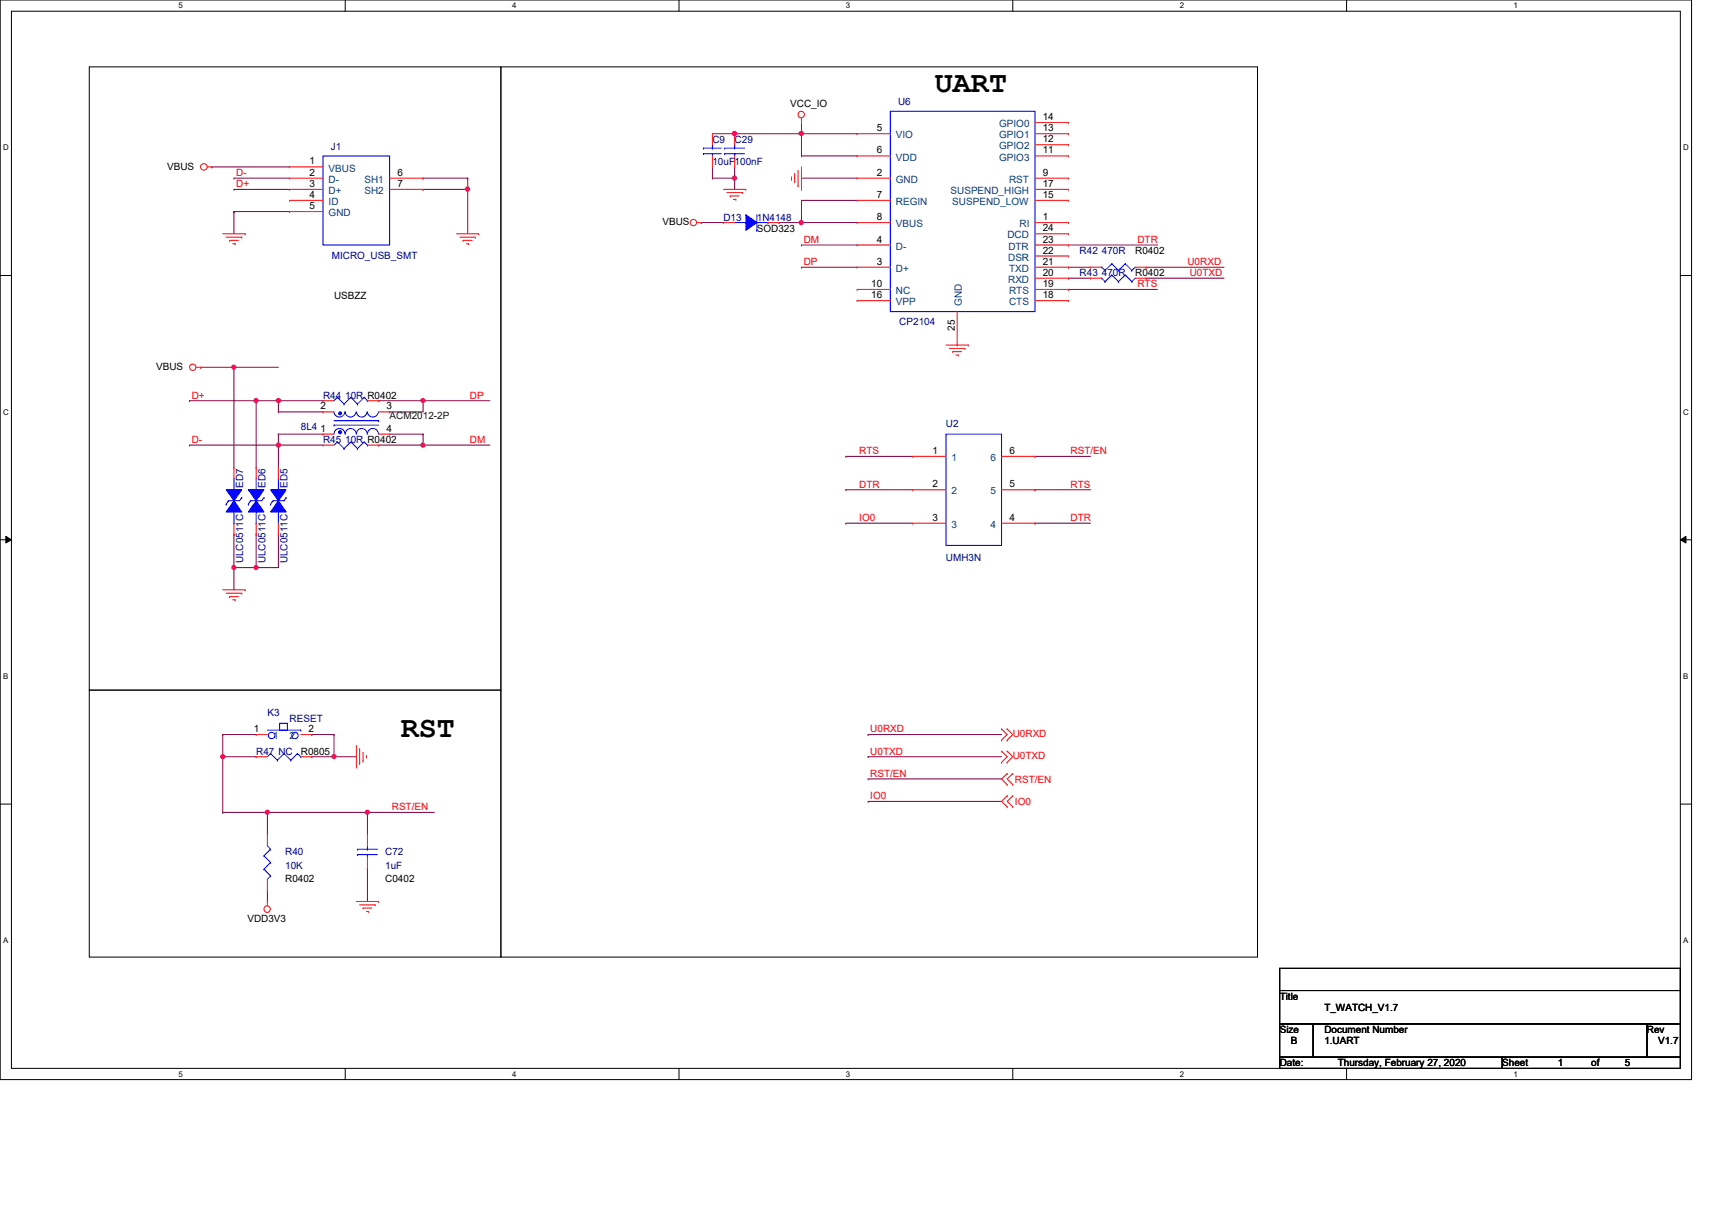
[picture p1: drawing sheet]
<svg xmlns="http://www.w3.org/2000/svg" width="297mm" height="210mm" viewBox="0 0 297 210" stroke-linecap="round" stroke-linejoin="round" font-family="sans-serif">
<path d="M0 0h293.5v187.3h-293.5zM2 1.9h289.5v183.4h-289.5z" fill="none" stroke="#000" stroke-width=".17"/>
<g fill="#fff">
<path d="M30.9 .2h.8v1.5h-.8z"/>
<path d="M30.9 185.5h.8v1.6h-.8z"/>
</g>
<path d="M59.9 0v1.9M59.9 185.3v2" fill="none" stroke="#000" stroke-width=".17"/>
<g fill="#fff">
<path d="M88.9 .2h.7v1.5h-.7z"/>
<path d="M88.9 185.5h.7v1.6h-.7z"/>
</g>
<path d="M117.8 0v1.9M117.8 185.3v2" fill="none" stroke="#000" stroke-width=".17"/>
<g fill="#fff">
<path d="M146.8 .2h.7v1.5h-.7z"/>
<path d="M146.8 185.5h.7v1.6h-.7z"/>
</g>
<path d="M175.7 0v1.9M175.7 185.3v2" fill="none" stroke="#000" stroke-width=".17"/>
<g fill="#fff">
<path d="M204.7 .2h.7v1.5h-.7z"/>
<path d="M204.7 185.5h.7v1.6h-.7z"/>
</g>
<path d="M233.6 0v1.9M233.6 185.3v2" fill="none" stroke="#000" stroke-width=".17"/>
<g fill="#fff">
<path d="M262.6 .2h.8v1.5h-.8z"/>
<path d="M262.6 185.5h.8v1.6h-.8z"/>
<path d="M.5 24.8h1v1.6h-1z"/>
<path d="M292.1 24.8h.9v1.6h-.9z"/>
<path d="M.5 70.7h1v1.5h-1z"/>
<path d="M292.1 70.7h.9v1.5h-.9z"/>
</g>
<path d="M0 47.8h2M291.5 47.8h2" fill="none" stroke="#000" stroke-width=".17"/>
<g fill="#fff">
<path d="M.5 116.5h.9v1.6h-.9z"/>
<path d="M292.1 116.5h.8v1.6h-.8z"/>
</g>
<path d="M0 93.6h2M1 93l1 .6-1 .6zM291.5 93.6l1-.6v1.2zM291.5 93.6h2" fill="none" stroke="#000" stroke-width=".17"/>
<path d="M1 93l1 .6-1 .6zM291.5 93.6l1-.6v1.2z" fill="#000"/>
<g fill="#fff">
<path d="M.5 162.4h.9v1.5h-.9z"/>
<path d="M292.1 162.4h.8v1.5h-.8z"/>
</g>
<path d="M15.5 11.6h71.4v108.1h-71.4zM86.9 11.6h131.3v154.4h-131.3zM15.5 119.7h71.4v46.3h-71.4zM0 139.5h2M291.5 139.5h2" fill="none" stroke="#000" stroke-width=".17"/>
<path d="M139.1 38.6h.1M139.1 38.6h9.6M185.4 46.4h.1M185.4 46.4h3.8" fill="none" stroke="#7f003f" stroke-width=".17"/>
<circle cx="139" cy="38.6" r=".38" fill="#f0f"/>
<circle cx="139" cy="38.6" r=".38" fill="none" stroke="#f0f" stroke-width=".17"/>
<g fill="none" stroke="#7f003f" stroke-width=".17">
<path d="M139.1 34.8h.1M139.1 21.3h.1M139.1 30.9h.1M139.1 27.1h.1M139.1 23.2h.1M139.1 34.8h9.6M139.1 21.3v5.8M139.1 30.9h9.6M139.1 27.1h9.6M139.1 23.2h9.6M139.1 42.5h.1M139.1 46.4h.1"/>
<path d="M139.1 42.5h9.6M139.1 46.4h9.6M185.4 48.3h.1M185.4 42.5h.1M185.4 50.2h.1M185.4 42.5h15.4M185.4 48.3h3.8M185.4 50.2h15.4"/>
</g>
<circle cx="139" cy="23.2" r=".38" fill="#f0f"/>
<circle cx="139" cy="23.2" r=".38" fill="none" stroke="#f0f" stroke-width=".17"/>
<path d="M127.5 23.2h.1M127.5 23.2h11.6" fill="none" stroke="#7f003f" stroke-width=".17"/>
<circle cx="127.4" cy="23.2" r=".38" fill="#f0f"/>
<circle cx="127.4" cy="23.2" r=".38" fill="none" stroke="#f0f" stroke-width=".17"/>
<path d="M127.5 30.9h.1M127.5 30.9v2" fill="none" stroke="#7f003f" stroke-width=".17"/>
<circle cx="127.4" cy="30.9" r=".37" fill="#f0f"/>
<circle cx="127.4" cy="30.9" r=".37" fill="none" stroke="#f0f" stroke-width=".17"/>
<g fill="none" stroke="#7f003f" stroke-width=".17">
<path d="M121.7 38.6h.1M121.7 38.6h3.8M198.9 46.4h.1M198.9 48.3h.1M198.9 46.4h13.5M198.9 48.3h13.5M48.3 69.5h.1M48.3 69.5h7.7M146.8 79.2h.1M146.8 79.2h11.6M179.6 79.2h.1M179.6 79.2h9.6"/>
<path d="M146.8 90.8h.1M146.8 85h.1M146.8 90.8h11.6M146.8 85h11.6M179.6 90.8h.1M179.6 85h.1M179.6 90.8h9.6M179.6 85h9.6M150.6 139h.1M150.6 135.1h.1M150.6 131.3h.1M150.6 127.4h.1"/>
<path d="M150.6 139h23.2M150.6 135.1h23.2M150.6 131.3h23.2M150.6 127.4h23.2"/>
</g>
<circle cx="48.3" cy="69.5" r=".37" fill="#f0f"/>
<circle cx="48.3" cy="69.5" r=".37" fill="none" stroke="#f0f" stroke-width=".17"/>
<path d="M73.4 77.2h.1M73.4 77.2h11.6" fill="none" stroke="#7f003f" stroke-width=".17"/>
<circle cx="73.4" cy="77.2" r=".38" fill="#f0f"/>
<circle cx="73.4" cy="77.2" r=".38" fill="none" stroke="#f0f" stroke-width=".17"/>
<path d="M73.4 69.5h.1M73.4 69.5h11.6" fill="none" stroke="#7f003f" stroke-width=".17"/>
<circle cx="73.4" cy="69.5" r=".37" fill="#f0f"/>
<circle cx="73.4" cy="69.5" r=".37" fill="none" stroke="#f0f" stroke-width=".17"/>
<g fill="none" stroke="#7f003f" stroke-width=".17">
<path d="M48.3 71.5h.1M48.3 75.3h.1M48.3 77.2h.1M48.3 71.5h7.7M48.3 75.3h7.7M48.3 77.2h7.7M65.7 69.5h.1M65.7 69.5h7.7M67.6 71.5h.1M67.6 75.3h.1M67.6 75.3h5.8M73.4 69.5h.1"/>
<path d="M73.4 75.3h.1M73.4 69.5v2h-5.8M73.4 75.3v1.9"/>
</g>
<circle cx="48.3" cy="77.2" r=".38" fill="#f0f"/>
<circle cx="48.3" cy="77.2" r=".38" fill="none" stroke="#f0f" stroke-width=".17"/>
<path d="M32.9 77.2h.1M44.4 69.5h.1M44.4 69.5h3.9M48.3 69.5h.1M48.3 75.3h.1M48.3 75.3v1.9h-15.4M48.3 69.5v2M65.7 77.2h.1M65.7 77.2h7.7" fill="none" stroke="#7f003f" stroke-width=".17"/>
<circle cx="44.4" cy="69.5" r=".37" fill="#f0f"/>
<circle cx="44.4" cy="69.5" r=".37" fill="none" stroke="#f0f" stroke-width=".17"/>
<path d="M46.4 154.4h.1M46.4 154.4v2M63.8 150.6h.1M63.8 140.9h.1M63.8 150.6v5.8M63.8 140.9h11.5" fill="none" stroke="#7f003f" stroke-width=".17"/>
<circle cx="63.7" cy="140.9" r=".37" fill="#f0f"/>
<circle cx="63.7" cy="140.9" r=".37" fill="none" stroke="#f0f" stroke-width=".17"/>
<path d="M38.6 131.3h.1M38.6 131.3v9.6M38.6 140.9h.1M38.6 140.9h25.2M46.4 140.9h.1M46.4 140.9v3.9M63.8 140.9h.1M63.8 140.9v3.9" fill="none" stroke="#7f003f" stroke-width=".17"/>
<circle cx="46.4" cy="140.9" r=".37" fill="#f0f"/>
<circle cx="46.4" cy="140.9" r=".37" fill="none" stroke="#f0f" stroke-width=".17"/>
<path d="M38.6 131.3h.1M38.6 131.3h5.8" fill="none" stroke="#7f003f" stroke-width=".17"/>
<circle cx="38.7" cy="131.2" r=".37" fill="#f0f"/>
<circle cx="38.7" cy="131.2" r=".37" fill="none" stroke="#f0f" stroke-width=".17"/>
<path d="M58 131.3h.1M58 131.3h3.8" fill="none" stroke="#7f003f" stroke-width=".17"/>
<circle cx="58" cy="131.2" r=".37" fill="#f0f"/>
<circle cx="58" cy="131.2" r=".37" fill="none" stroke="#f0f" stroke-width=".17"/>
<g fill="none" stroke="#7f003f" stroke-width=".17">
<path d="M73.4 30.9h.1M73.4 32.9h.1M73.4 30.9h7.7M73.4 32.9h7.7M81.1 32.9h.1M81.1 32.9v7.7M38.6 127.4h.1M38.6 127.4h5.8M54.1 127.4h.1M54.1 131.3h.1M54.1 127.4h3.9M58 127.4h.1"/>
<path d="M58 127.4v3.9h-3.9"/>
</g>
<circle cx="81.1" cy="32.8" r=".38" fill="#f0f"/>
<circle cx="81.1" cy="32.8" r=".38" fill="none" stroke="#f0f" stroke-width=".17"/>
<g fill="none" stroke="#7f003f" stroke-width=".17">
<path d="M36.7 29h.1M36.7 29h13.5M40.6 36.7h.1M40.6 32.9h.1M40.6 30.9h.1M40.6 36.7h9.6M40.6 36.7v3.9M40.6 32.9h9.6M40.6 30.9h9.6M81.1 30.9h.1M81.1 30.9v2M123.6 30.9h.1"/>
<path d="M123.6 30.9h3.9M123.6 23.2h3.9M123.6 29v1.9M127.5 23.2h.1M127.5 30.9h.1M127.5 29h.1M127.5 29v1.9M135.2 38.6h.1M135.2 38.6h3.9M139.1 38.6h.1M139.1 34.8v3.8M40.6 63.7h.1"/>
<path d="M40.6 63.7h7.7"/>
</g>
<circle cx="40.6" cy="63.7" r=".37" fill="#f0f"/>
<circle cx="40.6" cy="63.7" r=".37" fill="none" stroke="#f0f" stroke-width=".17"/>
<path d="M32.9 69.5h.1M32.9 69.5h11.5M34.8 63.7h.1M34.8 63.7h5.8M40.6 63.7h.1M40.6 63.7v17.4M44.4 69.5h.1M44.4 69.5v11.6M48.3 77.2h.1M48.3 77.2v3.9M40.6 98.5h.1M40.6 98.5v3.8" fill="none" stroke="#7f003f" stroke-width=".17"/>
<circle cx="40.6" cy="98.4" r=".37" fill="#f0f"/>
<circle cx="40.6" cy="98.4" r=".37" fill="none" stroke="#f0f" stroke-width=".17"/>
<path d="M40.6 98.5h.1M44.4 92.7h.1M44.4 92.7v5.8h-3.8" fill="none" stroke="#7f003f" stroke-width=".17"/>
<circle cx="44.4" cy="98.4" r=".37" fill="#f0f"/>
<circle cx="44.4" cy="98.4" r=".37" fill="none" stroke="#f0f" stroke-width=".17"/>
<path d="M40.6 92.7h.1M40.6 92.7v5.8M44.4 98.5h.1M48.3 92.7h.1M48.3 92.7v5.8h-3.9M38.6 127.4h.1M38.6 127.4v3.9" fill="none" stroke="#7f003f" stroke-width=".17"/>
<g fill="none" stroke="#f00" stroke-width=".17">
<path d="M36 29h.7M36.7 29h.1M50.2 29h.1M50.2 30.9h.1M50.2 32.9h.1M50.2 34.8h.1M50.2 36.7h.1M50.2 32.9h5.8M50.2 29h5.8M50.2 30.9h5.8M50.2 34.8h5.8M50.2 36.7h5.8"/>
<path d="M67.6 32.9h5.8M67.6 30.9h5.8M73.4 30.9h.1M73.4 32.9h.1M120.9 38.6h.8M121.7 38.6h.1M125.5 32.9h3.9M126.1 33.4h2.7M126.7 34h.1M126.7 34h1.5M127.3 34.6h.4M127.7 34.6h.1"/>
<path d="M128.8 33.4h.1M129.4 32.9h.1M137.3 31.1h.1M137.3 30.7v.4M137.9 30.1h.1M137.9 30.1v1.6M138.5 32.3h.1M138.5 29.5v2.8M139.1 21.3h.1M139.1 32.9h.1M139.1 20.5v.8M139.1 29v3.9"/>
<path d="M38.6 40.6h3.9M39.2 41.1h2.7M39.8 41.7h.1M39.8 41.7h1.6M40.4 42.3h.4M40.8 42.3h.1M41.9 41.1h.1M42.5 40.6h.1M79.2 40.6h3.9M79.8 41.1h2.7M80.3 41.7h.1M80.3 41.7h1.6"/>
<path d="M80.9 42.3h.4M81.3 42.3h.1M82.5 41.1h.1M83.1 40.6h.1M164.1 59.9h3.9M168 59.9h.1M34 63.7h.8M34.8 63.7h.1M164.7 60.5h2.7M165.3 61h.1M165.3 61h1.5M165.9 61.6h.4"/>
<path d="M166.3 61.6h.1M167.4 60.5h.1M38.6 102.3h3.9M39.2 102.9h2.7M39.8 103.5h.1M39.8 103.5h1.6M40.4 104.1h.4M40.8 104.1h.1M41.9 102.9h.1M42.5 102.3h.1M61.8 129.4h.1M61.8 129.4v3.8"/>
<path d="M62.4 129.9h.1M62.4 129.9v2.7M63 132h.1M63 130.5v1.5M63.6 131.1h.1M63.6 131.1v.4M173.8 132.2h.1M173.8 130.3h.1M173.8 128.4h.1M173.8 126.4h.1M173.8 130.3l.9 1-.9 .9M173.8 126.4l.9 1-.9 1"/>
<path d="M174.7 134.2h.1M174.7 136.1h.1M174.7 138h.1M174.7 140h.1M174.7 132.2h.1M174.7 130.3h.1M174.7 128.4h.1M174.7 126.4h.1M174.7 134.2l-.9 .9 .9 1M174.7 138l-.9 1 .9 1M174.7 130.3l1 1-1 .9M174.7 126.4l1 1-1 1"/>
<path d="M175.7 136.1h.1M175.7 134.2h.1M175.7 140h.1M175.7 138h.1M175.7 134.2l-1 .9 1 1M175.7 138l-1 1 1 1M46.4 156.4h.1M46.4 156.4v.7M61.8 156.4h3.9M62.4 157h2.7M63 157.5h.1M63 157.5h1.5"/>
<path d="M63.6 158.1h.4M64 158.1h.1M65.1 157h.1M65.7 156.4h.1"/>
<circle cx="139" cy="19.9" r=".56"/>
<circle cx="35.4" cy="29" r=".56"/>
<circle cx="120.3" cy="38.6" r=".56"/>
<circle cx="33.4" cy="63.7" r=".56"/>
<circle cx="46.3" cy="157.7" r=".56"/>
</g>
<path d="M222 168h69.5v3.8h-69.5zM222 171.8h69.5v5.8h-69.5zM222 177.6h5.8v5.8h-5.8zM227.8 177.6h57.9v5.8h-57.9zM285.7 177.6h5.8v5.8h-5.8zM222 183.4h38.6v1.9h-38.6zM260.6 183.4h30.9v1.9h-30.9z" fill="none" stroke="#000" stroke-width=".17"/>
<path d="M56 27.1h11.6v15.4h-11.6zM127.5 38.6h1.9M129.4 38.6h.1M131.3 40h.1M131.3 37.3v2.7M131.3 38.6h2M133.3 38.6h.1" fill="none" stroke="#00f" stroke-width=".17"/>
<path d="M129.4 37.3l1.9 1.3-1.9 1.4z" fill-rule="evenodd" fill="#00f"/>
<g fill="none" stroke="#00f" stroke-width=".17">
<path d="M129.4 37.3l1.9 1.3-1.9 1.4zM58 75.3a.95 .95 0 0 1 .9-1 .95 .95 0 0 1 1 1M58 73.7h.1M58 73h7.7M58 73.7h7.7M59.9 71.4a.95 .95 0 0 1-1 .9 .95 .95 0 0 1-.9-.8M59.9 75.3a.95 .95 0 0 1 1-1 .95 .95 0 0 1 .9 1M61.8 71.4a.95 .95 0 0 1-.9 .9 .95 .95 0 0 1-1-.8M61.8 75.3a.93 .93 0 0 1 1-1 .93 .93 0 0 1 .9 1M63.7 71.4a.93 .93 0 0 1-.9 .9 .93 .93 0 0 1-1-.8M63.8 75.3a.95 .95 0 0 1 .9-1 .95 .95 0 0 1 1 1M65.7 71.4a.95 .95 0 0 1-1 .9 .95 .95 0 0 1-.9-.8"/>
<path d="M65.7 73h.1"/>
</g>
<path d="M125.5 38.6h.1M125.5 38.6h2M133.3 38.6h1.9M135.2 38.6h.1" fill="none" stroke="#f00" stroke-width=".17"/>
<circle cx="59" cy="75" r=".27" fill="#00f"/>
<circle cx="59" cy="75" r=".27" fill="none" stroke="#00f" stroke-width=".17"/>
<circle cx="59" cy="71.7" r=".26" fill="#00f"/>
<g fill="none" stroke="#00f" stroke-width=".17">
<path d="M47.4 86.9h.1M47.4 86.9h1.9M48.3 85h.1M48.3 90.8h.1M48.3 83v2M48.3 88.8v2"/>
<circle cx="59" cy="71.7" r=".26"/>
</g>
<path d="M56 75.3h.1M56 71.5h.1M56 75.3h2M56 71.5h2M65.7 75.3h1.9M65.7 71.5h1.9M67.6 75.3h.1M67.6 71.5h.1" fill="none" stroke="#f00" stroke-width=".17"/>
<path d="M46.9 85h2.8l-1.4 1.9z" fill-rule="evenodd" fill="#00f"/>
<path d="M46.9 85h2.8l-1.4 1.9zM46.9 87.5h.1M47.4 86.9l-.5 .6M49.7 86.3h.1M49.7 86.3l-.4 .6" fill="none" stroke="#00f" stroke-width=".17"/>
<path d="M48.3 86.9l1.4 1.9h-2.8z" fill-rule="evenodd" fill="#00f"/>
<g fill="none" stroke="#00f" stroke-width=".17">
<path d="M58.5 68.9h.1M58.5 68.9l-.5 .6M58.5 68.9l1.2 1.2M59.7 70.1h.1M60.9 68.9h.1M60.9 68.9l-1.2 1.2M60.9 68.9l1.1 1.2M62 70.1h.1M63.2 68.9h.1M63.2 68.9l-1.2 1.2M63.2 68.9l.6 .6M63.8 69.5h.1"/>
<path d="M43.5 86.9h.1M43.5 86.9h1.9M44.4 85h.1M44.4 90.8h.1M44.4 83v2M44.4 88.8v2M48.3 86.9l1.4 1.9h-2.8zM46.9 130.7h.1M46.9 130.7l-.5 .6M46.9 130.7l1.2 1.2M48.1 131.9h.1M49.3 130.7h.1"/>
<path d="M49.3 130.7l-1.2 1.2M49.3 130.7l1.2 1.2M50.5 131.9h.1M51.6 130.7h.1M51.6 130.7l-1.1 1.2M51.6 130.7l.6 .6M52.2 131.3h.1M45.8 148.5h.1M45.8 150.8h.1M45.8 148.5l1.1 1.1M45.8 150.8l1.1 1.1M46.4 152.5h.1"/>
<path d="M46.4 146.7l.5 .6M46.9 147.3h.1M46.9 149.6h.1M46.9 151.9h.1M46.9 147.3l-1.1 1.2M46.9 149.6l-1.1 1.2M46.9 151.9l-.5 .6"/>
</g>
<g fill="none" stroke="#f00" stroke-width=".17">
<path d="M56 69.5h.1M56 69.5h2M63.8 69.5h1.9M65.7 69.5h.1M48.3 81.1h.1M48.3 92.7h.1M48.3 81.1v1.9M48.3 90.8v1.9M44.4 131.3h.1M44.4 131.3h2M52.2 131.3h1.9M54.1 131.3h.1"/>
<path d="M46.4 144.8h.1M46.4 154.4h.1M46.4 144.8v1.9M46.4 152.5v1.9"/>
</g>
<path d="M43.1 85h2.7l-1.4 1.9z" fill-rule="evenodd" fill="#00f"/>
<path d="M43.1 85h2.7l-1.4 1.9zM43.1 87.5h.1M43.5 86.9l-.4 .6M45.8 86.3h.1M45.8 86.3l-.4 .6" fill="none" stroke="#00f" stroke-width=".17"/>
<path d="M44.4 86.9l1.4 1.9h-2.7z" fill-rule="evenodd" fill="#00f"/>
<g fill="none" stroke="#00f" stroke-width=".17">
<path d="M125.7 25.7h.1M125.7 26.7h.1M125.7 25.7h3.5M125.7 26.7h3.5M127.5 26.7h.1M127.5 25.7h.1M127.5 25.1v.6M127.5 26.7v.4M58.5 76.7h.1M58.5 76.7l-.5 .5M58.5 76.7l1.2 1.1M59.7 77.8h.1"/>
<path d="M60.9 76.7h.1M60.9 76.7l-1.2 1.1M60.9 76.7l1.1 1.1M62 77.8h.1M63.2 76.7h.1M63.2 76.7l-1.2 1.1M63.2 76.7l.6 .5M63.8 77.2h.1M164.1 75.3h9.7v19.3h-9.7zM39.6 86.9h.1M39.6 86.9h2M40.6 85h.1"/>
<path d="M40.6 90.8h.1M40.6 83v2M40.6 88.8v2M44.4 86.9l1.4 1.9h-2.7zM46.4 126.7h5.8M48.5 125.5h1.4v1.2h-1.4zM52.2 126.7h.1M62 147.3h.1M62 148.3h.1M62 147.3h3.5M62 148.3h3.5M63.8 148.3h.1"/>
<path d="M63.8 147.3h.1M63.8 146.7v.6M63.8 148.3v.4"/>
<circle cx="47.1" cy="127.6" r=".56"/>
<circle cx="51.2" cy="127.6" r=".56"/>
</g>
<g fill="none" stroke="#f00" stroke-width=".17">
<path d="M127.5 29h.1M127.5 23.2h.1M127.5 23.2v1.9M127.5 27.1v1.9M56 77.2h.1M56 77.2h2M63.8 77.2h1.9M65.7 77.2h.1M158.4 79.2h.1M158.4 79.2h5.7M173.8 79.2h5.8M179.6 79.2h.1"/>
<path d="M44.4 81.1h.1M44.4 92.7h.1M44.4 81.1v1.9M44.4 90.8v1.9M158.4 85h.1M158.4 90.8h.1M158.4 85h5.7M158.4 90.8h5.7M173.8 85h5.8M173.8 90.8h5.8M179.6 85h.1M179.6 90.8h.1"/>
<path d="M44.4 127.4h.1M44.4 127.4h2M52.2 127.4h1.9M54.1 127.4h.1M63.8 150.6h.1M63.8 144.8h.1M63.8 144.8v1.9M63.8 148.7v1.9"/>
</g>
<path d="M39.2 85h2.7l-1.3 1.9z" fill-rule="evenodd" fill="#00f"/>
<path d="M39.2 85h2.7l-1.3 1.9zM39.2 87.5h.1M39.6 86.9l-.4 .6M41.9 86.3h.1M41.9 86.3l-.3 .6" fill="none" stroke="#00f" stroke-width=".17"/>
<path d="M40.6 86.9l1.3 1.9h-2.7z" fill-rule="evenodd" fill="#00f"/>
<g fill="none" stroke="#00f" stroke-width=".17">
<path d="M154.5 19.3h25.1v34.8h-25.1zM122 25.7h.1M122 26.7h.1M122 25.7h3.1M122 26.7h3.1M123.6 26.7h.1M123.6 25.7h.1M123.6 25.1v.6M123.6 26.7v.4M191.2 46.4h.1M191.2 48.3h.1M191.2 46.4l.5 .5"/>
<path d="M191.2 48.3l.5 .6M191.7 46.9h.1M191.7 48.9h.1M192.9 45.8h.1M192.9 47.7h.1M192.9 45.8l1.2 1.1M192.9 45.8l-1.2 1.1M192.9 47.7l1.2 1.2M192.9 47.7l-1.2 1.2M194.1 46.9h.1M194.1 48.9h.1M195.2 45.8h.1"/>
<path d="M195.2 47.7h.1M195.2 45.8l1.2 1.1M195.2 45.8l-1.1 1.1M195.2 47.7l1.2 1.2M195.2 47.7l-1.1 1.2M196.4 46.9h.1M196.4 48.9h.1M197 46.4l-.6 .5M197 48.3l-.6 .6M40.6 86.9l1.3 1.9h-2.7z"/>
</g>
<g fill="none" stroke="#f00" stroke-width=".17">
<path d="M123.6 29h.1M123.6 23.2h.1M123.6 23.2v1.9M123.6 27.1v1.9M148.7 23.2h.1M148.7 34.8h.1M148.7 27.1h.1M148.7 30.9h.1M148.7 38.6h.1M148.7 23.2h5.8M148.7 34.8h5.8M148.7 27.1h5.8"/>
<path d="M148.7 30.9h5.8M148.7 38.6h5.8M179.6 23.2h5.8M179.6 34.8h5.8M179.6 27.1h5.8M179.6 30.9h5.8M179.6 38.6h5.8M179.6 21.3h5.8M179.6 25.1h5.8M179.6 32.9h5.8M185.4 21.3h.1M185.4 23.2h.1"/>
<path d="M185.4 25.1h.1M185.4 27.1h.1M185.4 30.9h.1M185.4 32.9h.1M185.4 34.8h.1M185.4 38.6h.1M148.7 42.5h.1M148.7 46.4h.1M148.7 52.2h.1M148.7 50.2h.1M148.7 42.5h5.8M148.7 46.4h5.8"/>
<path d="M148.7 52.2h5.8M148.7 50.2h5.8M166.1 59.9h.1M166.1 54.1v5.8M179.6 42.5h5.8M179.6 46.4h5.8M179.6 52.2h5.8M179.6 40.6h5.8M179.6 44.4h5.8M179.6 48.3h5.8M179.6 50.2h5.8M185.4 40.6h.1"/>
<path d="M185.4 42.5h.1M185.4 44.4h.1M185.4 46.4h.1M185.4 48.3h.1M185.4 50.2h.1M185.4 52.2h.1M189.2 46.4h.1M189.2 48.3h.1M189.2 46.4h2M189.2 48.3h2M197 46.4h1.9M197 48.3h1.9"/>
<path d="M198.9 46.4h.1M198.9 48.3h.1M40.6 81.1h.1M40.6 92.7h.1M40.6 81.1v1.9M40.6 90.8v1.9"/>
</g>
<circle cx="139" cy="38.6" r=".38" fill="#f0f"/>
<circle cx="139" cy="38.6" r=".38" fill="none" stroke="#f0f" stroke-width=".17"/>
<circle cx="139" cy="23.2" r=".38" fill="#f0f"/>
<circle cx="139" cy="23.2" r=".38" fill="none" stroke="#f0f" stroke-width=".17"/>
<circle cx="127.4" cy="23.2" r=".38" fill="#f0f"/>
<circle cx="127.4" cy="23.2" r=".38" fill="none" stroke="#f0f" stroke-width=".17"/>
<circle cx="127.4" cy="30.9" r=".37" fill="#f0f"/>
<circle cx="127.4" cy="30.9" r=".37" fill="none" stroke="#f0f" stroke-width=".17"/>
<circle cx="48.3" cy="69.5" r=".37" fill="#f0f"/>
<circle cx="48.3" cy="69.5" r=".37" fill="none" stroke="#f0f" stroke-width=".17"/>
<circle cx="73.4" cy="77.2" r=".38" fill="#f0f"/>
<circle cx="73.4" cy="77.2" r=".38" fill="none" stroke="#f0f" stroke-width=".17"/>
<circle cx="73.4" cy="69.5" r=".37" fill="#f0f"/>
<circle cx="73.4" cy="69.5" r=".37" fill="none" stroke="#f0f" stroke-width=".17"/>
<circle cx="48.3" cy="77.2" r=".38" fill="#f0f"/>
<circle cx="48.3" cy="77.2" r=".38" fill="none" stroke="#f0f" stroke-width=".17"/>
<circle cx="44.4" cy="69.5" r=".37" fill="#f0f"/>
<circle cx="44.4" cy="69.5" r=".37" fill="none" stroke="#f0f" stroke-width=".17"/>
<circle cx="63.7" cy="140.9" r=".37" fill="#f0f"/>
<circle cx="63.7" cy="140.9" r=".37" fill="none" stroke="#f0f" stroke-width=".17"/>
<circle cx="46.4" cy="140.9" r=".37" fill="#f0f"/>
<circle cx="46.4" cy="140.9" r=".37" fill="none" stroke="#f0f" stroke-width=".17"/>
<circle cx="38.7" cy="131.2" r=".37" fill="#f0f"/>
<circle cx="38.7" cy="131.2" r=".37" fill="none" stroke="#f0f" stroke-width=".17"/>
<circle cx="58" cy="131.2" r=".37" fill="#f0f"/>
<circle cx="58" cy="131.2" r=".37" fill="none" stroke="#f0f" stroke-width=".17"/>
<circle cx="81.1" cy="32.8" r=".38" fill="#f0f"/>
<circle cx="81.1" cy="32.8" r=".38" fill="none" stroke="#f0f" stroke-width=".17"/>
<circle cx="40.6" cy="63.7" r=".37" fill="#f0f"/>
<circle cx="40.6" cy="63.7" r=".37" fill="none" stroke="#f0f" stroke-width=".17"/>
<circle cx="40.6" cy="98.4" r=".37" fill="#f0f"/>
<circle cx="40.6" cy="98.4" r=".37" fill="none" stroke="#f0f" stroke-width=".17"/>
<circle cx="44.4" cy="98.4" r=".37" fill="#f0f"/>
<circle cx="44.4" cy="98.4" r=".37" fill="none" stroke="#f0f" stroke-width=".17"/>
<g font-size="5.2">
<text x="162.2" y="16">UART</text>
<text x="69.6" y="127.9">RST</text>
</g>
<g font-size="1.7">
<text x="137.1" y="18.6">VCC_IO</text>
<text x="152.1" y="22.8">5</text>
<text x="180.9" y="20.8">14</text>
<text x="180.9" y="22.8">13</text>
<text x="29" y="29.4">VBUS</text>
<text x="53.7" y="28.5">1</text>
<text x="152.1" y="26.6">6</text>
<text x="180.9" y="24.7">12</text>
<text x="180.9" y="26.6">11</text>
<text x="53.7" y="30.5">2</text>
<text x="53.7" y="32.4">3</text>
<text x="53.7" y="34.3">4</text>
<text x="69" y="30.5">6</text>
<text x="69" y="32.4">7</text>
<text x="152.1" y="34.3">7</text>
<text x="152.1" y="30.5">2</text>
<text x="180.9" y="30.5">9</text>
<text x="180.9" y="32.4">17</text>
<text x="180.9" y="34.3">15</text>
<text x="53.7" y="36.3">5</text>
<text x="114.9" y="39.1">VBUS</text>
<text x="131.3" y="40.2">SOD323</text>
<text x="152.1" y="38.2">8</text>
<text x="180.9" y="38.2">1</text>
<text x="180.9" y="40.1">24</text>
<text x="152.1" y="42.1">4</text>
<text x="152.1" y="45.9">3</text>
<text x="180.9" y="42.1">23</text>
<text x="180.9" y="44">22</text>
<text x="180.9" y="45.9">21</text>
<text x="180.9" y="47.8">20</text>
<text x="197" y="44.1">R0402</text>
<text x="197" y="48">R0402</text>
<text x="58" y="51.8">USBZZ</text>
<text x="151.2" y="51.7">16</text>
<text x="151.2" y="49.8">10</text>
<text x="180.9" y="49.8">19</text>
<text x="180.9" y="51.7">18</text>
<text x="165.6" y="57.4" transform="rotate(-90 165.6 57.4)">25</text>
<text x="27.1" y="64.2">VBUS</text>
<text x="55.6" y="71">2</text>
<text x="67.1" y="71">3</text>
<text x="55.6" y="74.9">1</text>
<text x="67.1" y="74.9">4</text>
<text x="161.8" y="78.7">1</text>
<text x="175.1" y="78.7">6</text>
<text x="161.8" y="84.5">2</text>
<text x="175.1" y="84.5">5</text>
<text x="161.8" y="90.3">3</text>
<text x="175.1" y="90.3">4</text>
<text x="44.1" y="127">1</text>
<text x="52.2" y="131">R0805</text>
<text x="53.5" y="127">2</text>
<text x="49.5" y="153">R0402</text>
<text x="66.8" y="153">C0402</text>
<text x="42.9" y="159.9">VDD3V3</text>
<text x="222" y="173.4">Title</text>
<text x="222" y="179.2">Size</text>
<text x="229.8" y="179.2">Document Number</text>
<text x="229.8" y="175.3">T_WATCH_V1.7</text>
<text x="285.7" y="179.2">Rev</text>
<text x="222" y="185">Date:</text>
<text x="224" y="181.1">B</text>
<text x="229.8" y="181.1">1.UART</text>
<text x="232.1" y="185">Thursday, February 27, 2020</text>
<text x="260.6" y="185">Sheet</text>
<text x="270.3" y="185">1</text>
<text x="276.1" y="185">of</text>
<text x="281.9" y="185">5</text>
<text x="287.7" y="181.1">V1.7</text>
</g>
<g font-size="1.7" fill="#00007f">
<text x="155.8" y="18.2">U6</text>
<text x="57.4" y="26">J1</text>
<text x="123.6" y="24.8">C9</text>
<text x="123.6" y="28.7">10uF100nF</text>
<text x="127.5" y="24.8">C29</text>
<text x="125.5" y="38.3">D13</text>
<text x="131.3" y="38.3">1N4148</text>
<text x="57.6" y="44.9">MICRO_USB_SMT</text>
<text x="187.3" y="44.1">R42 470R</text>
<text x="187.3" y="48">R43 470R</text>
<text x="156" y="56.4">CP2104</text>
<text x="56" y="69.2">R44 10R R0402</text>
<text x="52.2" y="74.6">8L4</text>
<text x="56" y="76.9">R45 10R R0402</text>
<text x="164.1" y="74">U2</text>
<text x="42.2" y="84.6" transform="rotate(-90 42.2 84.6)">ED7</text>
<text x="46.1" y="84.6" transform="rotate(-90 46.1 84.6)">ED6</text>
<text x="49.9" y="84.6" transform="rotate(-90 49.9 84.6)">ED5</text>
<text x="42.2" y="97.7" transform="rotate(-90 42.2 97.7)">ULC0511C</text>
<text x="46.1" y="97.7" transform="rotate(-90 46.1 97.7)">ULC0511C</text>
<text x="49.9" y="97.7" transform="rotate(-90 49.9 97.7)">ULC0511C</text>
<text x="164.1" y="97.4">UMH3N</text>
<text x="46.4" y="124.2">K3</text>
<text x="50.2" y="125.2">RESET</text>
<text x="44.4" y="131">R47 NC</text>
<text x="49.5" y="148.3">R40</text>
<text x="66.8" y="148.3">C72</text>
<text x="49.5" y="150.7">10K</text>
<text x="66.8" y="150.7">1uF</text>
</g>
<g font-size="1.7" fill="#003f7f">
<text x="173.4" y="22.1">GPIO0</text>
<text x="57" y="29.8">VBUS</text>
<text x="155.4" y="24">VIO</text>
<text x="155.4" y="27.9">VDD</text>
<text x="173.4" y="24">GPIO1</text>
<text x="173.4" y="25.9">GPIO2</text>
<text x="173.4" y="27.9">GPIO3</text>
<text x="57" y="31.7">D-</text>
<text x="57" y="33.7">D+</text>
<text x="57" y="35.6">ID</text>
<text x="63.2" y="31.7">SH1</text>
<text x="63.2" y="33.7">SH2</text>
<text x="155.4" y="35.6">REGIN</text>
<text x="155.4" y="31.7">GND</text>
<text x="164.9" y="33.7">SUSPEND_HIGH</text>
<text x="165.2" y="35.6">SUSPEND_LOW</text>
<text x="175.1" y="31.7">RST</text>
<text x="57" y="37.5">GND</text>
<text x="155.4" y="39.4">VBUS</text>
<text x="174.8" y="41.4">DCD</text>
<text x="176.9" y="39.4">RI</text>
<text x="155.4" y="43.3">D-</text>
<text x="155.4" y="47.2">D+</text>
<text x="174.9" y="45.2">DSR</text>
<text x="175" y="43.3">DTR</text>
<text x="175.1" y="47.2">TXD</text>
<text x="155.4" y="53">VPP</text>
<text x="155.4" y="51">NC</text>
<text x="166.9" y="53.1" transform="rotate(-90 166.9 53.1)">GND</text>
<text x="174.9" y="49.1">RXD</text>
<text x="175.1" y="51">RTS</text>
<text x="175.1" y="53">CTS</text>
<text x="165.1" y="80">1</text>
<text x="171.8" y="80">6</text>
<text x="165.1" y="85.8">2</text>
<text x="171.8" y="85.8">5</text>
<text x="165.1" y="91.6">3</text>
<text x="171.8" y="91.6">4</text>
<text x="47.4" y="128.2">1</text>
<text x="50.2" y="128.2">2</text>
</g>
<g font-size="1.7" fill="#f00">
<text x="41" y="32.5">D+</text>
<text x="41" y="30.5">D-</text>
<text x="139.4" y="42.1">DM</text>
<text x="139.4" y="46">DP</text>
<text x="197.4" y="42.1">DTR</text>
<text x="206" y="46">U0RXD</text>
<text x="206.4" y="47.9">U0TXD</text>
<text x="197.4" y="49.8">RTS</text>
<text x="33.3" y="69.1">D+</text>
<text x="81.5" y="69.1">DP</text>
<text x="33.3" y="76.8">D-</text>
<text x="81.5" y="76.8">DM</text>
<text x="149.1" y="78.8">RTS</text>
<text x="185.8" y="78.8">RST/EN</text>
<text x="149.1" y="84.6">DTR</text>
<text x="185.8" y="84.6">RTS</text>
<text x="149.1" y="90.4">IO0</text>
<text x="185.8" y="90.4">DTR</text>
<text x="151" y="130.9">U0TXD</text>
<text x="151" y="127">U0RXD</text>
<text x="175.7" y="131.7">U0TXD</text>
<text x="175.7" y="127.9">U0RXD</text>
<text x="151" y="134.7">RST/EN</text>
<text x="176.1" y="135.8">RST/EN</text>
<text x="68" y="140.5">RST/EN</text>
<text x="151" y="138.6">IO0</text>
<text x="176.1" y="139.7">IO0</text>
</g>
<text font-size="1.7" fill="#003f00" x="67.6" y="72.6">ACM2012-2P</text>
<g font-size="1.4">
<text x="30.9" y="1.4">5</text>
<text x="88.9" y="1.4">4</text>
<text x="146.8" y="1.4">3</text>
<text x="204.7" y="1.4">2</text>
<text x="262.6" y="1.4">1</text>
<text x=".5" y="26.1">D</text>
<text x="292.1" y="26.1">D</text>
<text x=".5" y="71.9">C</text>
<text x="292.1" y="71.9">C</text>
<text x=".5" y="117.8">B</text>
<text x="292.1" y="117.8">B</text>
<text x=".5" y="163.6">A</text>
<text x="292.1" y="163.6">A</text>
<text x="30.9" y="186.8">5</text>
<text x="88.9" y="186.8">4</text>
<text x="146.8" y="186.8">3</text>
<text x="204.7" y="186.8">2</text>
<text x="262.6" y="186.8">1</text>
</g>
</svg>
